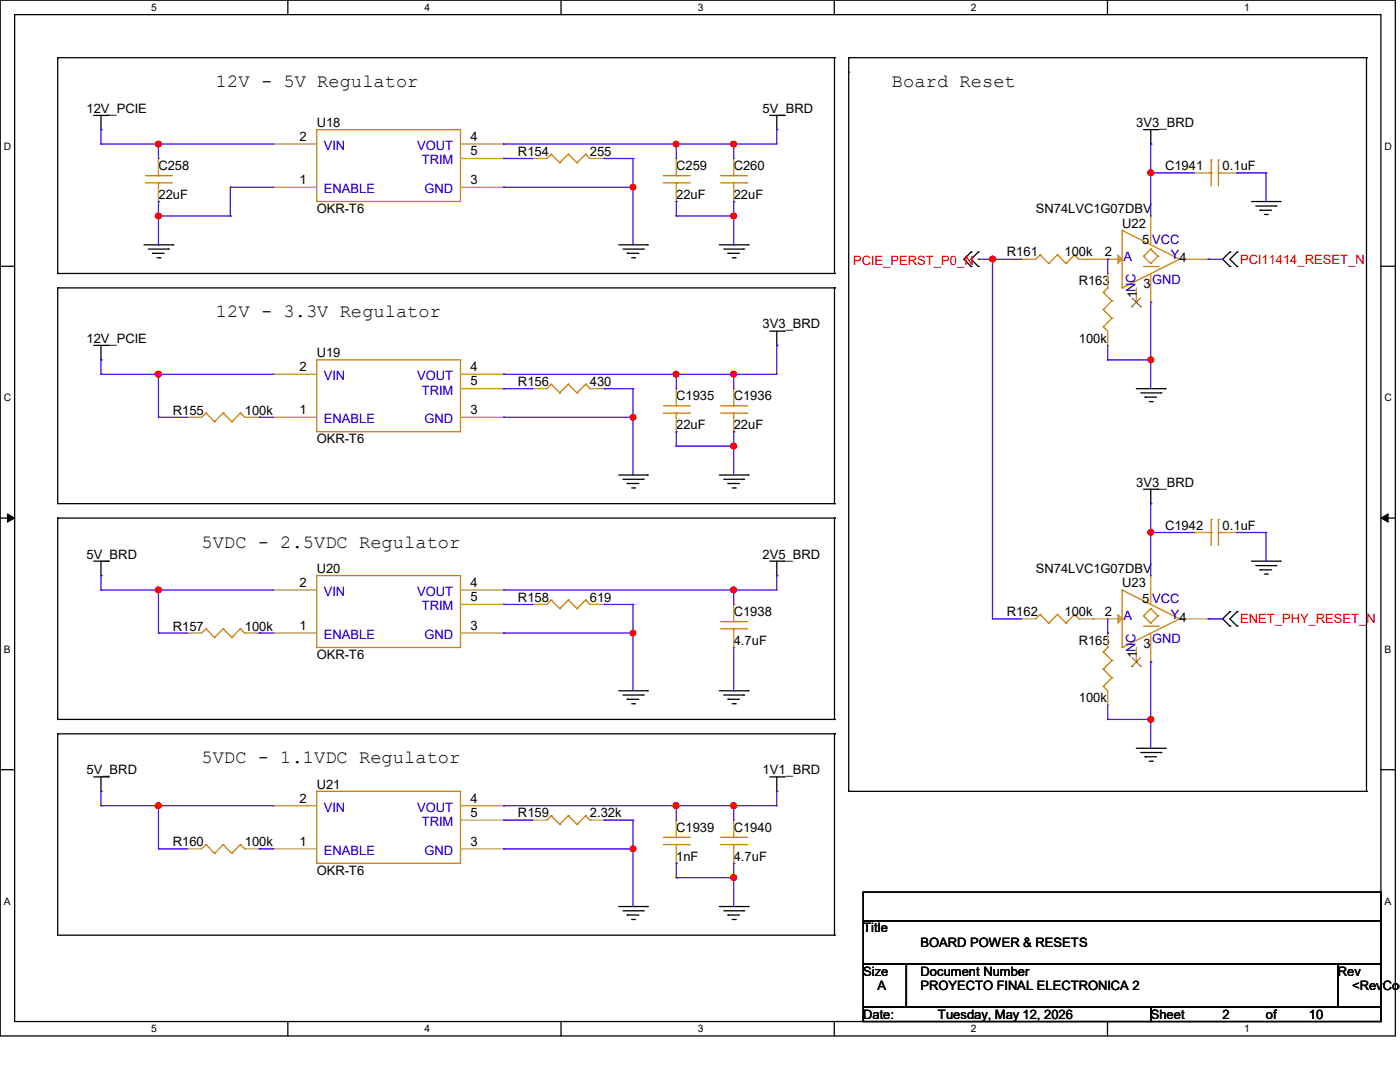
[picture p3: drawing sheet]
<svg xmlns="http://www.w3.org/2000/svg" width="279mm" height="216mm" viewBox="0 0 279 216" stroke-linecap="round" stroke-linejoin="round" font-family="sans-serif">
<path d="M0 0h278.5v206.7h-278.5zM2.9 2.9h272.7v200.9h-272.7z" fill="none" stroke="#000" stroke-width=".25"/>
<g fill="#fff">
<path d="M30.2 .3h1.1v2.3h-1.1z"/>
<path d="M30.2 204.1h1.1v2.3h-1.1z"/>
</g>
<path d="M57.4 0v2.9M57.4 203.8v2.9" fill="none" stroke="#000" stroke-width=".25"/>
<g fill="#fff">
<path d="M84.7 .3h1.1v2.3h-1.1z"/>
<path d="M84.7 204.1h1.1v2.3h-1.1z"/>
</g>
<path d="M112 0v2.9M112 203.8v2.9" fill="none" stroke="#000" stroke-width=".25"/>
<g fill="#fff">
<path d="M139.2 .3h1.1v2.3h-1.1z"/>
<path d="M139.2 204.1h1.1v2.3h-1.1z"/>
</g>
<path d="M166.5 0v2.9M166.5 203.8v2.9" fill="none" stroke="#000" stroke-width=".25"/>
<g fill="#fff">
<path d="M193.8 .3h1.1v2.3h-1.1z"/>
<path d="M193.8 204.1h1.1v2.3h-1.1z"/>
</g>
<path d="M221 0v2.9M221 203.8v2.9" fill="none" stroke="#000" stroke-width=".25"/>
<g fill="#fff">
<path d="M248.3 .3h1.1v2.3h-1.1z"/>
<path d="M248.3 204.1h1.1v2.3h-1.1z"/>
<path d="M.8 28h1.4v2.3h-1.4z"/>
<path d="M276.3 28h1.4v2.3h-1.4z"/>
<path d="M.8 78.2h1.4v2.3h-1.4z"/>
<path d="M276.3 78.2h1.4v2.3h-1.4z"/>
</g>
<path d="M0 53.1h2.9M275.6 53.1h2.9" fill="none" stroke="#000" stroke-width=".25"/>
<g fill="#fff">
<path d="M.8 128.5h1.3v2.2h-1.3z"/>
<path d="M276.3 128.5h1.3v2.2h-1.3z"/>
</g>
<path d="M0 103.4h2.9M275.6 103.4h2.9" fill="none" stroke="#000" stroke-width=".25"/>
<path d="M1.5 102.5l1.4 .9-1.4 .8zM275.6 103.4l1.4-.9v1.7z" fill="#000" stroke="#000" stroke-width=".2"/>
<g fill="#fff">
<path d="M.8 178.7h1.3v2.2h-1.3z"/>
<path d="M276.3 178.7h1.3v2.2h-1.3z"/>
</g>
<g fill="none" stroke="#000" stroke-width=".25">
<path d="M11.5 11.5h.1M11.5 11.5v43.1M11.5 11.5h155M166.5 11.5h.1M166.5 11.5v43.1M169.4 11.5h.1M169.4 14.4h.1M169.4 11.5h103.3M169.4 11.5v146.4M272.7 11.5h.1M272.7 11.5v146.4M18.7 23h2.9"/>
<path d="M20.2 25.9h.1M20.2 23v2.9M21.6 23h.1M153.6 23h2.9M155 25.9h.1M155 23v2.9M156.5 23h.1M228.2 25.9h2.9M229.7 28.7h.1M229.7 25.9v2.8M231.1 25.9h.1M11.5 54.6h.1"/>
<path d="M11.5 57.4h.1M11.5 57.4v43.1h155M11.5 54.6h155M11.5 57.4h155M28.7 48.9h5.8M29.6 49.7h4M30.5 50.5h.1M30.5 50.5h2.3M31.3 51.4h.6M31.9 51.4h.1M33.6 49.7h.1M34.5 48.9h.1"/>
<path d="M123.5 48.9h5.7M124.3 49.7h4.1M125.2 50.5h.1M125.2 50.5h2.3M126.1 51.4h.5M126.6 51.4h.1M128.4 49.7h.1M129.2 48.9h.1M143.6 48.9h5.7M144.4 49.7h4M145.3 50.5h.1M145.3 50.5h2.3"/>
<path d="M146.1 51.4h.6M146.7 51.4h.1M148.4 49.7h.1M149.3 48.9h.1M166.5 54.6h.1M166.5 57.4h.1M166.5 57.4v43.1M193.8 50.3h.1M193.8 53.2h.1M193.8 50.3l-1.4 1.4 1.4 1.5M195.2 50.3h.1M195.2 53.2h.1"/>
<path d="M195.2 50.3l-1.4 1.4 1.4 1.5M245.4 50.3h.1M245.4 53.2h.1M245.4 50.3l-1.4 1.4 1.4 1.5M246.9 53.2h.1M246.9 50.3h.1M246.9 50.3l-1.5 1.4 1.5 1.5M249.8 40.2h5.7M250.6 41.1h4M251.5 42h.1M251.5 42h2.3M252.3 42.8h.6"/>
<path d="M252.9 42.8h.1M254.6 41.1h.1M255.5 40.2h.1M18.7 68.9h2.9M20.2 71.8h.1M20.2 68.9v2.9M21.6 68.9h.1M153.6 66.1h2.9M155 68.9h.1M155 66.1v2.8M156.5 66.1h.1M226.8 77.6h5.7"/>
<path d="M227.7 78.4h4M228.5 79.2h.1M228.5 79.2h2.3M231.7 78.4h.1M232.5 77.6h.1M123.5 94.8h5.7M124.3 95.6h4.1M125.2 96.5h.1M125.2 96.5h2.3M126.1 97.4h.5M126.6 97.4h.1M128.4 95.6h.1"/>
<path d="M129.2 94.8h.1M143.6 94.8h5.7M144.4 95.6h4M145.3 96.5h.1M145.3 96.5h2.3M146.1 97.4h.6M146.7 97.4h.1M148.4 95.6h.1M149.3 94.8h.1M228.2 97.6h2.9M229.4 80.1h.6M229.7 97.6v2.9"/>
<path d="M230 80.1h.1M231.1 97.6h.1M11.5 103.4h.1M11.5 103.4v40.2h155M11.5 103.4h155M18.7 112h2.9M20.2 114.9h.1M20.2 112v2.9M21.6 112h.1M153.6 112h2.9M155 114.9h.1M155 112v2.9"/>
<path d="M156.5 112h.1M166.5 100.5h.1M166.5 103.4h.1M166.5 103.4v40.2M229.7 100.5h.1M249.8 112h5.7M250.6 112.9h4M251.5 113.7h.1M251.5 113.7h2.3M252.3 114.6h.6M252.9 114.6h.1M254.6 112.9h.1"/>
<path d="M255.5 112h.1M123.5 137.8h5.7M124.3 138.7h4.1M125.2 139.5h.1M125.2 139.5h2.3M128.4 138.7h.1M129.2 137.8h.1M143.6 137.8h5.7M144.4 138.7h4M145.3 139.5h.1M145.3 139.5h2.3M148.4 138.7h.1"/>
<path d="M149.3 137.8h.1M245.4 122h.1M245.4 124.9h.1M245.4 122l-1.4 1.5 1.4 1.4M246.9 124.9h.1M246.9 122h.1M246.9 122l-1.5 1.5 1.5 1.4M0 153.6h2.9M11.5 146.4h.1M11.5 146.4v40.2h155M11.5 146.4h155M18.7 155h2.9"/>
<path d="M20.2 157.9h.1M20.2 155v2.9M21.6 155h.1M126.1 140.4h.5M126.6 140.4h.1M146.1 140.4h.6M146.7 140.4h.1M153.6 155h2.9M155 157.9h.1M155 155v2.9M156.5 155h.1M166.5 143.6h.1"/>
<path d="M166.5 146.4h.1M166.5 146.4v40.2M169.4 157.9h.1M169.4 157.9h103.3M226.8 149.3h5.7M227.7 150.2h4M228.5 151h.1M228.5 151h2.3M229.4 151.9h.6M230 151.9h.1M231.7 150.2h.1M232.5 149.3h.1"/>
<path d="M272.7 157.9h.1M275.6 153.6h2.9M172.3 178h103.3v5.7h-103.3zM123.5 180.9h5.7M124.3 181.7h4.1M125.2 182.6h.1M125.2 182.6h2.3M126.1 183.5h.5M126.6 183.5h.1M128.4 181.7h.1M129.2 180.9h.1M143.6 180.9h5.7"/>
<path d="M144.4 181.7h4M145.3 182.6h.1M145.3 182.6h2.3M146.1 183.5h.6M146.7 183.5h.1M148.4 181.7h.1M149.3 180.9h.1M166.5 186.6h.1M172.3 183.7h103.3v8.7h-103.3zM172.3 192.4h8.6v8.6h-8.6zM180.9 192.4h86.1v8.6h-86.1zM267 192.4h8.6v8.6h-8.6z"/>
<path d="M172.3 201h57.4v2.8h-57.4zM229.7 201h45.9v2.8h-45.9z"/>
</g>
<g fill="none" stroke="#cc8006" stroke-width=".25">
<path d="M29 36.5h5.2M29 35.1h5.2M31.6 35.1h.1M31.6 36.5h.1M31.6 34.5v.6M31.6 36.5v.9M34.2 36.5h.1M34.2 35.1h.1M63.2 25.9h28.7v14.3h-28.7zM110 30.8h.1M110 30.8l-.9 .8M110 30.8l1.7 1.7"/>
<path d="M111.7 32.5h.1M113.4 30.8h.1M113.4 30.8l-1.7 1.7M113.4 30.8l1.7 1.7M115.1 32.5h.1M116.9 30.8h.1M116.9 30.8l-1.8 1.7M116.9 30.8l.8 .8M117.7 31.6h.1M132.4 36.5h5.1M132.4 35.1h5.1M135 35.1h.1"/>
<path d="M135 36.5h.1M135 34.5v.6M135 36.5v.9M137.5 36.5h.1M137.5 35.1h.1M143.8 36.5h5.2M143.8 35.1h5.2M146.4 35.1h.1M146.4 36.5h.1M146.4 34.5v.6M146.4 36.5v.9M149 36.5h.1"/>
<path d="M149 35.1h.1M241.1 34.5h.6M241.7 34.5h.1M241.7 31.9h.1M241.7 31.9v5.2M243.2 31.9h.1M243.2 34.5h.1M243.2 31.9v5.2M243.2 34.5h.8M207.6 50.8h.1M207.6 50.8l-.9 .9M207.6 50.8l1.7 1.8"/>
<path d="M209.3 52.6h.1M211 50.8h.1M211 50.8l-1.7 1.8M211 50.8l1.7 1.8M212.7 52.6h.1M214.5 50.8h.1M214.5 50.8l-1.8 1.8M214.5 50.8l.8 .9M215.3 51.7h.1M220.2 58.3h.1M220.2 58.3l1.7 1.7M221.1 57.4h.1"/>
<path d="M221.1 57.4l-.9 .9M223.9 57.4h.1M223.9 46h.1M223.9 46v11.4M223.9 46l11.5 5.7M228.2 51.1h.1M228.2 51.1l1.5 1.5M228.2 53.2h2.9M229.7 49.7h.1M229.7 52.6h.1M229.7 49.7l1.4 1.4M229.7 49.7l-1.5 1.4"/>
<path d="M231.1 51.1h.1M231.1 53.2h.1M231.1 51.1l-1.4 1.5M235.4 51.7h.1M235.4 51.7l-11.5 5.7M63.2 71.8h28.7v14.3h-28.7zM110 76.7h.1M110 76.7l-.9 .9M110 76.7l1.7 1.7M111.7 78.4h.1M113.4 76.7h.1M113.4 76.7l-1.7 1.7"/>
<path d="M113.4 76.7l1.7 1.7M115.1 78.4h.1M116.9 76.7h.1M116.9 76.7l-1.8 1.7M116.9 76.7l.8 .9M117.7 77.6h.1M220.2 65.2h.1M220.2 61.8h.1M220.2 65.2l.9 .9M220.2 61.8l1.7 1.7M221.9 63.5h.1M221.9 60h.1"/>
<path d="M221.9 63.5l-1.7 1.7M221.9 60l-1.7 1.8M41.1 82.4h.1M41.1 82.4l-.9 .9M41.1 82.4l1.7 1.8M42.8 84.2h.1M44.5 82.4h.1M44.5 82.4l-1.7 1.8M44.5 82.4l1.8 1.8M46.3 84.2h.1M48 82.4h.1M48 82.4l-1.7 1.8"/>
<path d="M48 82.4l.9 .9M48.9 83.3h.1M132.4 82.4h5.1M132.4 81h5.1M135 81h.1M135 82.4h.1M135 80.4v.6M135 82.4v.9M137.5 82.4h.1M137.5 81h.1M143.8 82.4h5.2M143.8 81h5.2"/>
<path d="M146.4 81h.1M146.4 82.4h.1M146.4 80.4v.6M146.4 82.4v.9M149 82.4h.1M149 81h.1M63.2 114.9h28.7v14.3h-28.7zM110 119.7h.1M110 119.7l-.9 .9M110 119.7l1.7 1.8M113.4 119.7h.1M113.4 119.7l-1.7 1.8"/>
<path d="M113.4 119.7l1.7 1.8M116.9 119.7h.1M116.9 119.7l-1.8 1.8M116.9 119.7l.8 .9M223.9 117.7h.1M223.9 117.7v11.5M223.9 117.7l11.5 5.8M241.1 106.3h.6M241.7 106.3h.1M241.7 103.7h.1M241.7 103.7v5.1M243.2 103.7h.1"/>
<path d="M243.2 106.3h.1M243.2 106.3h.8M243.2 103.7v5.1M41.1 125.5h.1M41.1 125.5l-.9 .8M41.1 125.5l1.7 1.7M42.8 127.2h.1M44.5 125.5h.1M44.5 125.5l-1.7 1.7M44.5 125.5l1.8 1.7M46.3 127.2h.1M48 125.5h.1"/>
<path d="M48 125.5l-1.7 1.7M48 125.5l.9 .8M48.9 126.3h.1M111.7 121.5h.1M115.1 121.5h.1M117.7 120.6h.1M143.8 125.5h5.2M143.8 124h5.2M146.4 124h.1M146.4 125.5h.1M146.4 123.5v.5M146.4 125.5v.8"/>
<path d="M149 125.5h.1M149 124h.1M207.6 122.6h.1M207.6 122.6l-.9 .9M207.6 122.6l1.7 1.7M209.3 124.3h.1M211 122.6h.1M211 122.6l-1.7 1.7M211 122.6l1.7 1.7M212.7 124.3h.1M214.5 122.6h.1M214.5 122.6l-1.8 1.7"/>
<path d="M214.5 122.6l.8 .9M215.3 123.5h.1M220.2 136.9h.1M220.2 133.5h.1M220.2 130.1h.1M220.2 136.9l.9 .9M220.2 133.5l1.7 1.8M220.2 130.1l1.7 1.7M221.1 129.2h.1M221.1 129.2l-.9 .9M221.9 135.3h.1M221.9 131.8h.1"/>
<path d="M221.9 135.3l-1.7 1.6M221.9 131.8l-1.7 1.7M223.9 129.2h.1M228.2 122.9h.1M228.2 122.9l1.5 1.4M228.2 124.9h2.9M229.7 121.5h.1M229.7 124.3h.1M229.7 121.5l1.4 1.4M229.7 121.5l-1.5 1.4M231.1 122.9h.1M231.1 124.9h.1"/>
<path d="M231.1 122.9l-1.4 1.4M235.4 123.5h.1M235.4 123.5l-11.5 5.7M63.2 157.9h28.7v14.4h-28.7zM41.1 168.5h.1M41.1 168.5l-.9 .9M41.1 168.5l1.7 1.8M42.8 170.3h.1M44.5 168.5h.1M44.5 168.5l-1.7 1.8M44.5 168.5l1.8 1.8M46.3 170.3h.1"/>
<path d="M48 168.5h.1M48 168.5l-1.7 1.8M48 168.5l.9 .9M48.9 169.4h.1M110 162.8h.1M110 162.8l-.9 .9M110 162.8l1.7 1.7M111.7 164.5h.1M113.4 162.8h.1M113.4 162.8l-1.7 1.7M113.4 162.8l1.7 1.7M115.1 164.5h.1"/>
<path d="M116.9 162.8h.1M116.9 162.8l-1.8 1.7M116.9 162.8l.8 .9M117.7 163.7h.1M132.4 168.5h5.1M132.4 167.1h5.1M135 167.1h.1M135 168.5h.1M135 166.5v.6M135 168.5v.9M137.5 168.5h.1M137.5 167.1h.1"/>
<path d="M143.8 168.5h5.2M143.8 167.1h5.2M146.4 167.1h.1M146.4 168.5h.1M146.4 166.5v.6M146.4 168.5v.9M149 168.5h.1M149 167.1h.1"/>
</g>
<g fill="none" stroke="#a84" stroke-width=".25">
<path d="M31.6 31.6h.1M31.6 31.6v2.9M31.6 37.4v2.8M54.6 28.7h.1M54.6 37.4h.1M54.6 28.7h8.6M54.6 37.4h8.6M91.9 28.7h8.6M91.9 37.4h8.6M91.9 31.6h8.6M100.5 37.4h.1M100.5 31.6h.1"/>
<path d="M100.5 28.7h.1M106.3 31.6h.1M106.3 31.6h2.8M117.7 31.6h2.9M120.6 31.6h.1M135 31.6h.1M135 31.6v2.9M135 37.4v2.8M146.4 31.6h.1M146.4 31.6v2.9M146.4 37.4v2.8M238.3 34.5h.1"/>
<path d="M238.3 34.5h2.8M244 34.5h2.9M246.9 34.5h.1M31.6 40.2h.1M135 40.2h.1M146.4 40.2h.1M203.8 51.7h.1M203.8 51.7h2.9M215.3 51.7h8.6M218.2 51.7h.1M221.1 54.6h.1M221.1 54.6v2.8"/>
<path d="M226.8 57.4v2.9M229.7 43.1h.1M229.7 43.1v5.8M229.7 54.6v5.7M235.4 51.7h5.7M241.1 51.7h.1M54.6 74.7h.1M54.6 74.7h8.6M91.9 77.6h8.6M91.9 74.7h8.6M100.5 77.6h.1M100.5 74.7h.1"/>
<path d="M106.3 77.6h.1M106.3 77.6h2.8M117.7 77.6h2.9M120.6 77.6h.1M135 77.6h.1M135 77.6v2.8M146.4 77.6h.1M146.4 77.6v2.8M221.1 68.9h.1M221.1 66.1v2.8M226.8 60.3h.1M229.7 60.3h.1"/>
<path d="M37.4 83.3h.1M37.4 83.3h2.8M48.9 83.3h2.8M51.7 83.3h.1M54.6 83.3h.1M54.6 83.3h8.6M91.9 83.3h8.6M100.5 83.3h.1M135 86.1h.1M135 83.3v2.8M146.4 86.1h.1M146.4 83.3v2.8"/>
<path d="M54.6 117.7h.1M54.6 117.7h8.6M91.9 117.7h8.6M100.5 117.7h.1M229.7 114.9h.1M229.7 114.9v5.7M238.3 106.3h.1M238.3 106.3h2.8M244 106.3h2.9M246.9 106.3h.1M37.4 126.3h.1M37.4 126.3h2.8"/>
<path d="M48.9 126.3h2.8M51.7 126.3h.1M54.6 126.3h.1M54.6 126.3h8.6M91.9 126.3h8.6M91.9 120.6h8.6M100.5 126.3h.1M100.5 120.6h.1M106.3 120.6h.1M106.3 120.6h2.8M117.7 120.6h2.9M120.6 120.6h.1"/>
<path d="M146.4 120.6h.1M146.4 129.2h.1M146.4 120.6v2.9M146.4 126.3v2.9M203.8 123.5h.1M203.8 123.5h2.9M215.3 123.5h8.6M218.2 123.5h.1M221.1 126.3h.1M221.1 126.3v2.9M221.1 137.8v2.9M226.8 132.1h.1"/>
<path d="M226.8 129.2v2.9M229.7 132.1h.1M229.7 126.3v5.8M235.4 123.5h5.7M241.1 123.5h.1M221.1 140.7h.1M37.4 169.4h.1M37.4 169.4h2.8M48.9 169.4h2.8M51.7 169.4h.1M54.6 160.8h.1M54.6 169.4h.1"/>
<path d="M54.6 160.8h8.6M54.6 169.4h8.6M91.9 160.8h8.6M91.9 169.4h8.6M91.9 163.7h8.6M100.5 169.4h.1M100.5 163.7h.1M100.5 160.8h.1M106.3 163.7h.1M106.3 163.7h2.8M117.7 163.7h2.9M120.6 163.7h.1"/>
<path d="M135 163.7h.1M135 172.3h.1M135 163.7v2.8M135 169.4v2.9M146.4 163.7h.1M146.4 172.3h.1M146.4 163.7v2.8M146.4 169.4v2.9"/>
</g>
<path d="M225.9 59.5l1.8 1.7M227.6 59.5l-1.7 1.7M225.9 61.2h.1M227.7 61.2h.1M225.9 133h.1M225.9 131.2l1.8 1.8M227.6 131.2l-1.7 1.8M227.7 133h.1" fill="none" stroke="#804000" stroke-width=".2"/>
<g fill="#a84" stroke="#a84" stroke-width=".25">
<path d="M223.1 122.6l.8 .9-.8 .8z"/>
<path d="M223.1 50.9l.8 .8-.8 .9z"/>
</g>
<g fill="none" stroke="#4200ff" stroke-width=".25">
<path d="M20.2 28.7h.1M20.2 25.9h.1M20.2 28.7h34.4M20.2 25.9v2.8M31.6 28.7h.1M31.6 28.7v2.9M46 37.4h.1M46 37.4v5.7M46 37.4h8.6M100.5 28.7h.1M100.5 37.4h.1M100.5 31.6h.1"/>
<path d="M100.5 37.4h25.8M100.5 31.6h5.8M120.6 31.6h.1M120.6 31.6h5.7M126.3 31.6h.1M126.3 37.4h.1M126.3 31.6v17.3M135 28.7h.1M135 28.7v2.9M146.4 28.7h.1M146.4 28.7v2.9M155 25.9h.1"/>
<path d="M155 25.9v2.8h-54.5M229.7 28.7h.1M229.7 34.5h.1M229.7 28.7v14.4M229.7 34.5h8.6M246.9 34.5h.1M246.9 34.5h5.7M252.6 34.5h.1M252.6 34.5v5.7M31.6 40.2h.1M31.6 48.9h.1M31.6 43.1h.1"/>
<path d="M31.6 40.2v8.7M31.6 43.1h14.4M46 43.1h.1M135 40.2h.1M135 43.1h.1M135 40.2v2.9M135 43.1h11.4M146.4 40.2h.1M146.4 48.9h.1M146.4 40.2v8.7M195.2 51.7h.1M195.2 51.7h8.6"/>
<path d="M198.1 51.7h.1M198.1 51.7v71.8M221.1 51.7h.1M221.1 51.7v2.9M241.1 51.7h.1M241.1 51.7h2.9M20.2 71.8h.1M20.2 74.7h.1M20.2 71.8v2.9M20.2 74.7h34.4M31.6 74.7h.1M31.6 74.7v8.6"/>
<path d="M100.5 77.6h.1M100.5 74.7h.1M100.5 77.6h5.8M120.6 77.6h.1M120.6 77.6h5.7M126.3 77.6h.1M126.3 77.6v17.2M135 74.7h.1M135 74.7v2.9M146.4 74.7h.1M146.4 74.7v2.9M155 68.9h.1"/>
<path d="M155 68.9v5.8h-54.5M221.1 71.8h.1M221.1 71.8h8.6M221.1 68.9v2.9M229.7 60.3h.1M229.7 71.8h.1M229.7 60.3v17.3M31.6 83.3h.1M31.6 83.3h5.8M51.7 83.3h.1M51.7 83.3h2.9M100.5 83.3h.1"/>
<path d="M100.5 83.3h25.8M126.3 83.3h.1M135 86.1h.1M135 89h.1M135 86.1v2.9M135 89h11.4M146.4 86.1h.1M146.4 89h.1M146.4 86.1v8.7M20.2 114.9h.1M20.2 117.7h.1M20.2 114.9v2.8"/>
<path d="M20.2 117.7h34.4M31.6 117.7h.1M31.6 117.7v8.6M146.4 117.7h.1M146.4 117.7v2.9M155 114.9h.1M155 114.9v2.8h-54.5M229.7 100.5h.1M229.7 106.3h.1M229.7 100.5v14.4M229.7 106.3h8.6M246.9 106.3h.1"/>
<path d="M246.9 106.3h5.7M252.6 106.3h.1M252.6 106.3v5.7M31.6 126.3h.1M31.6 126.3h5.8M51.7 126.3h.1M51.7 126.3h2.9M100.5 126.3h.1M100.5 120.6h.1M100.5 126.3h25.8M100.5 120.6h5.8M120.6 120.6h.1"/>
<path d="M120.6 120.6h5.7M126.3 120.6h.1M126.3 126.3h.1M126.3 120.6v17.2M146.4 137.8h.1M146.4 129.2v8.6M198.1 123.5h.1M198.1 123.5h5.7M221.1 126.3h.1M221.1 123.5v2.8M229.7 132.1h.1M229.7 132.1v17.2"/>
<path d="M241.1 123.5h.1M241.1 123.5h2.9M20.2 157.9h.1M20.2 157.9v2.9M155 157.9h.1M155 157.9v2.9h-54.5M221.1 143.6h.1M221.1 140.7v2.9M221.1 143.6h8.6M229.7 143.6h.1M20.2 160.8h.1M20.2 160.8h34.4"/>
<path d="M31.6 160.8h.1M31.6 169.4h.1M31.6 160.8v8.6M31.6 169.4h5.8M51.7 169.4h.1M51.7 169.4h2.9M100.5 160.8h.1M100.5 163.7h.1M100.5 169.4h.1M100.5 163.7h5.8M100.5 169.4h25.8M120.6 163.7h.1"/>
<path d="M120.6 163.7h5.7M126.3 163.7h.1M126.3 169.4h.1M126.3 163.7v17.2M135 160.8h.1M135 172.3h.1M135 175.1h.1M135 160.8v2.9M135 172.3v2.8M135 175.1h11.4M146.4 160.8h.1M146.4 172.3h.1"/>
<path d="M146.4 175.1h.1M146.4 160.8v2.9M146.4 172.3v8.6"/>
</g>
<g fill="#f00" stroke="#f00" stroke-width=".25">
<circle cx="31.6" cy="28.7" r=".56"/>
<circle cx="126.3" cy="37.3" r=".55"/>
<circle cx="146.4" cy="28.7" r=".56"/>
<circle cx="134.9" cy="28.7" r=".55"/>
<circle cx="31.6" cy="74.7" r=".56"/>
<circle cx="126.3" cy="83.3" r=".55"/>
<circle cx="146.4" cy="89" r=".56"/>
<circle cx="146.4" cy="74.7" r=".56"/>
<circle cx="134.9" cy="74.7" r=".55"/>
<circle cx="146.4" cy="43.1" r=".56"/>
<circle cx="31.6" cy="117.7" r=".56"/>
<circle cx="126.3" cy="126.3" r=".55"/>
<circle cx="146.4" cy="117.7" r=".56"/>
<circle cx="31.6" cy="43.1" r=".56"/>
<circle cx="31.6" cy="160.8" r=".56"/>
<circle cx="146.4" cy="160.8" r=".56"/>
<circle cx="134.9" cy="160.8" r=".55"/>
<circle cx="126.3" cy="169.4" r=".55"/>
<circle cx="146.4" cy="175.1" r=".56"/>
<circle cx="198.1" cy="51.7" r=".55"/>
<circle cx="229.7" cy="34.5" r=".55"/>
<circle cx="229.7" cy="71.8" r=".55"/>
<circle cx="229.7" cy="106.2" r=".55"/>
<circle cx="229.7" cy="143.6" r=".55"/>
</g>
<g font-size="3.7">
<text x="43.1" y="17.4">12V - 5V Regulator</text>
<text x="178" y="17.4">Board Reset</text>
<text x="43.1" y="63.3">12V - 3.3V Regulator</text>
<text x="40.2" y="109.3">5VDC - 2.5VDC Regulator</text>
<text x="40.2" y="152.3">5VDC - 1.1VDC Regulator</text>
</g>
<g font-size="2.6">
<text x="17.3" y="22.5">12V_PCIE</text>
<text x="152.2" y="22.5">5V_BRD</text>
<text x="59.8" y="28.1">2</text>
<text x="63.2" y="25.4">U18</text>
<text x="93.9" y="28.1">4</text>
<text x="226.8" y="25.4">3V3_BRD</text>
<text x="31.6" y="34">C258</text>
<text x="93.9" y="31">5</text>
<text x="103.4" y="31.1">R154</text>
<text x="117.7" y="31.1">255</text>
<text x="135" y="34">C259</text>
<text x="146.4" y="34">C260</text>
<text x="232.5" y="34">C1941</text>
<text x="244" y="34">0.1uF</text>
<text x="31.6" y="39.7">22uF</text>
<text x="59.8" y="36.7">1</text>
<text x="93.9" y="36.7">3</text>
<text x="135" y="39.7">22uF</text>
<text x="146.4" y="39.7">22uF</text>
<text x="63.2" y="42.5">OKR-T6</text>
<text x="206.7" y="42.5">SN74LVC1G07DBV</text>
<text x="223.9" y="45.4">U22</text>
<text x="201" y="51.2">R161</text>
<text x="212.4" y="51.2">100k</text>
<text x="220.5" y="51.1">2</text>
<text x="228" y="48.6">5</text>
<text x="215.3" y="56.9">R163</text>
<text x="226.9" y="59.5" transform="rotate(-90 226.9 59.5)">1NC</text>
<text x="228.2" y="57.5">3</text>
<text x="152.2" y="65.5">3V3_BRD</text>
<text x="17.3" y="68.4">12V_PCIE</text>
<text x="63.2" y="71.2">U19</text>
<text x="215.3" y="68.4">100k</text>
<text x="59.8" y="74">2</text>
<text x="93.9" y="76.9">5</text>
<text x="93.9" y="74">4</text>
<text x="103.4" y="77">R156</text>
<text x="117.7" y="77">430</text>
<text x="34.5" y="82.8">R155</text>
<text x="48.8" y="82.8">100k</text>
<text x="59.8" y="82.6">1</text>
<text x="93.9" y="82.6">3</text>
<text x="135" y="79.9">C1935</text>
<text x="146.4" y="79.9">C1936</text>
<text x="63.2" y="88.5">OKR-T6</text>
<text x="135" y="85.6">22uF</text>
<text x="146.4" y="85.6">22uF</text>
<text x="226.8" y="97.1">3V3_BRD</text>
<text x="232.5" y="105.7">C1942</text>
<text x="244" y="105.7">0.1uF</text>
<text x="17.3" y="111.5">5V_BRD</text>
<text x="152.2" y="111.5">2V5_BRD</text>
<text x="59.8" y="117.1">2</text>
<text x="63.2" y="114.3">U20</text>
<text x="93.9" y="120">5</text>
<text x="93.9" y="117.1">4</text>
<text x="206.7" y="114.3">SN74LVC1G07DBV</text>
<text x="223.9" y="117.2">U23</text>
<text x="34.5" y="125.8">R157</text>
<text x="48.8" y="125.8">100k</text>
<text x="59.8" y="125.7">1</text>
<text x="93.9" y="125.7">3</text>
<text x="103.4" y="120.1">R158</text>
<text x="117.7" y="120.1">619</text>
<text x="146.4" y="122.9">C1938</text>
<text x="201" y="122.9">R162</text>
<text x="212.4" y="122.9">100k</text>
<text x="220.5" y="122.9">2</text>
<text x="228" y="120.4">5</text>
<text x="63.2" y="131.5">OKR-T6</text>
<text x="146.4" y="128.7">4.7uF</text>
<text x="215.3" y="128.7">R165</text>
<text x="226.9" y="131.2" transform="rotate(-90 226.9 131.2)">1NC</text>
<text x="228.2" y="129.2">3</text>
<text x="215.3" y="140.2">100k</text>
<text x="17.3" y="154.5">5V_BRD</text>
<text x="152.2" y="154.5">1V1_BRD</text>
<text x="59.8" y="160.1">2</text>
<text x="63.2" y="157.4">U21</text>
<text x="93.9" y="160.1">4</text>
<text x="93.9" y="163">5</text>
<text x="103.4" y="163.1">R159</text>
<text x="117.7" y="163.1">2.32k</text>
<text x="135" y="166">C1939</text>
<text x="146.4" y="166">C1940</text>
<text x="34.5" y="168.9">R160</text>
<text x="48.8" y="168.9">100k</text>
<text x="59.8" y="168.7">1</text>
<text x="93.9" y="168.7">3</text>
<text x="135" y="171.7">1nF</text>
<text x="146.4" y="171.7">4.7uF</text>
<text x="63.2" y="174.6">OKR-T6</text>
<text x="172.3" y="186.1">Title</text>
<text x="183.7" y="188.9">BOARD POWER &amp; RESETS</text>
<text x="172.3" y="194.7">Size</text>
<text x="175.1" y="197.6">A</text>
<text x="183.7" y="194.7">Document Number</text>
<text x="183.7" y="197.6">PROYECTO FINAL ELECTRONICA 2</text>
<text x="267" y="194.7">Rev</text>
<text x="269.8" y="197.6">&lt;RevCod</text>
<text x="172.3" y="203.3">Date:</text>
<text x="187.2" y="203.3">Tuesday, May 12, 2026</text>
<text x="229.7" y="203.3">Sheet</text>
<text x="244" y="203.3">2</text>
<text x="252.6" y="203.3">of</text>
<text x="261.2" y="203.3">10</text>
</g>
<g font-size="2.6" fill="#00c">
<text x="64.6" y="29.9">VIN</text>
<text x="83.3" y="29.9">VOUT</text>
<text x="84.2" y="32.8">TRIM</text>
<text x="64.6" y="38.6">ENABLE</text>
<text x="84.8" y="38.6">GND</text>
<text x="224.2" y="52">A</text>
<text x="230" y="48.6">VCC</text>
<text x="233.7" y="51.7">Y4</text>
<text x="230" y="56.6">GND</text>
<text x="64.6" y="75.9">VIN</text>
<text x="83.3" y="75.9">VOUT</text>
<text x="84.2" y="78.7">TRIM</text>
<text x="64.6" y="84.5">ENABLE</text>
<text x="84.8" y="84.5">GND</text>
<text x="64.6" y="118.9">VIN</text>
<text x="83.3" y="118.9">VOUT</text>
<text x="84.2" y="121.8">TRIM</text>
<text x="224.2" y="123.8">A</text>
<text x="230" y="120.4">VCC</text>
<text x="233.7" y="123.5">Y4</text>
<text x="64.6" y="127.5">ENABLE</text>
<text x="84.8" y="127.5">GND</text>
<text x="230" y="128.4">GND</text>
<text x="64.6" y="162">VIN</text>
<text x="83.3" y="162">VOUT</text>
<text x="84.2" y="164.8">TRIM</text>
<text x="64.6" y="170.6">ENABLE</text>
<text x="84.8" y="170.6">GND</text>
</g>
<g font-size="2.6" fill="#f00">
<text x="170.3" y="52.9">PCIE_PERST_P0_N</text>
<text x="247.5" y="52.6">PCI11414_RESET_N</text>
<text x="247.5" y="124.4">ENET_PHY_RESET_N</text>
</g>
<g font-size="2.1">
<text x="30.2" y="2.2">5</text>
<text x="84.7" y="2.2">4</text>
<text x="139.2" y="2.2">3</text>
<text x="193.8" y="2.2">2</text>
<text x="248.3" y="2.2">1</text>
<text x=".8" y="29.8">D</text>
<text x="276.3" y="29.8">D</text>
<text x=".8" y="80.1">C</text>
<text x="276.3" y="80.1">C</text>
<text x=".8" y="130.3">B</text>
<text x="276.3" y="130.3">B</text>
<text x=".8" y="180.5">A</text>
<text x="276.3" y="180.5">A</text>
<text x="30.2" y="206">5</text>
<text x="84.7" y="206">4</text>
<text x="139.2" y="206">3</text>
<text x="193.8" y="206">2</text>
<text x="248.3" y="206">1</text>
</g>
</svg>
